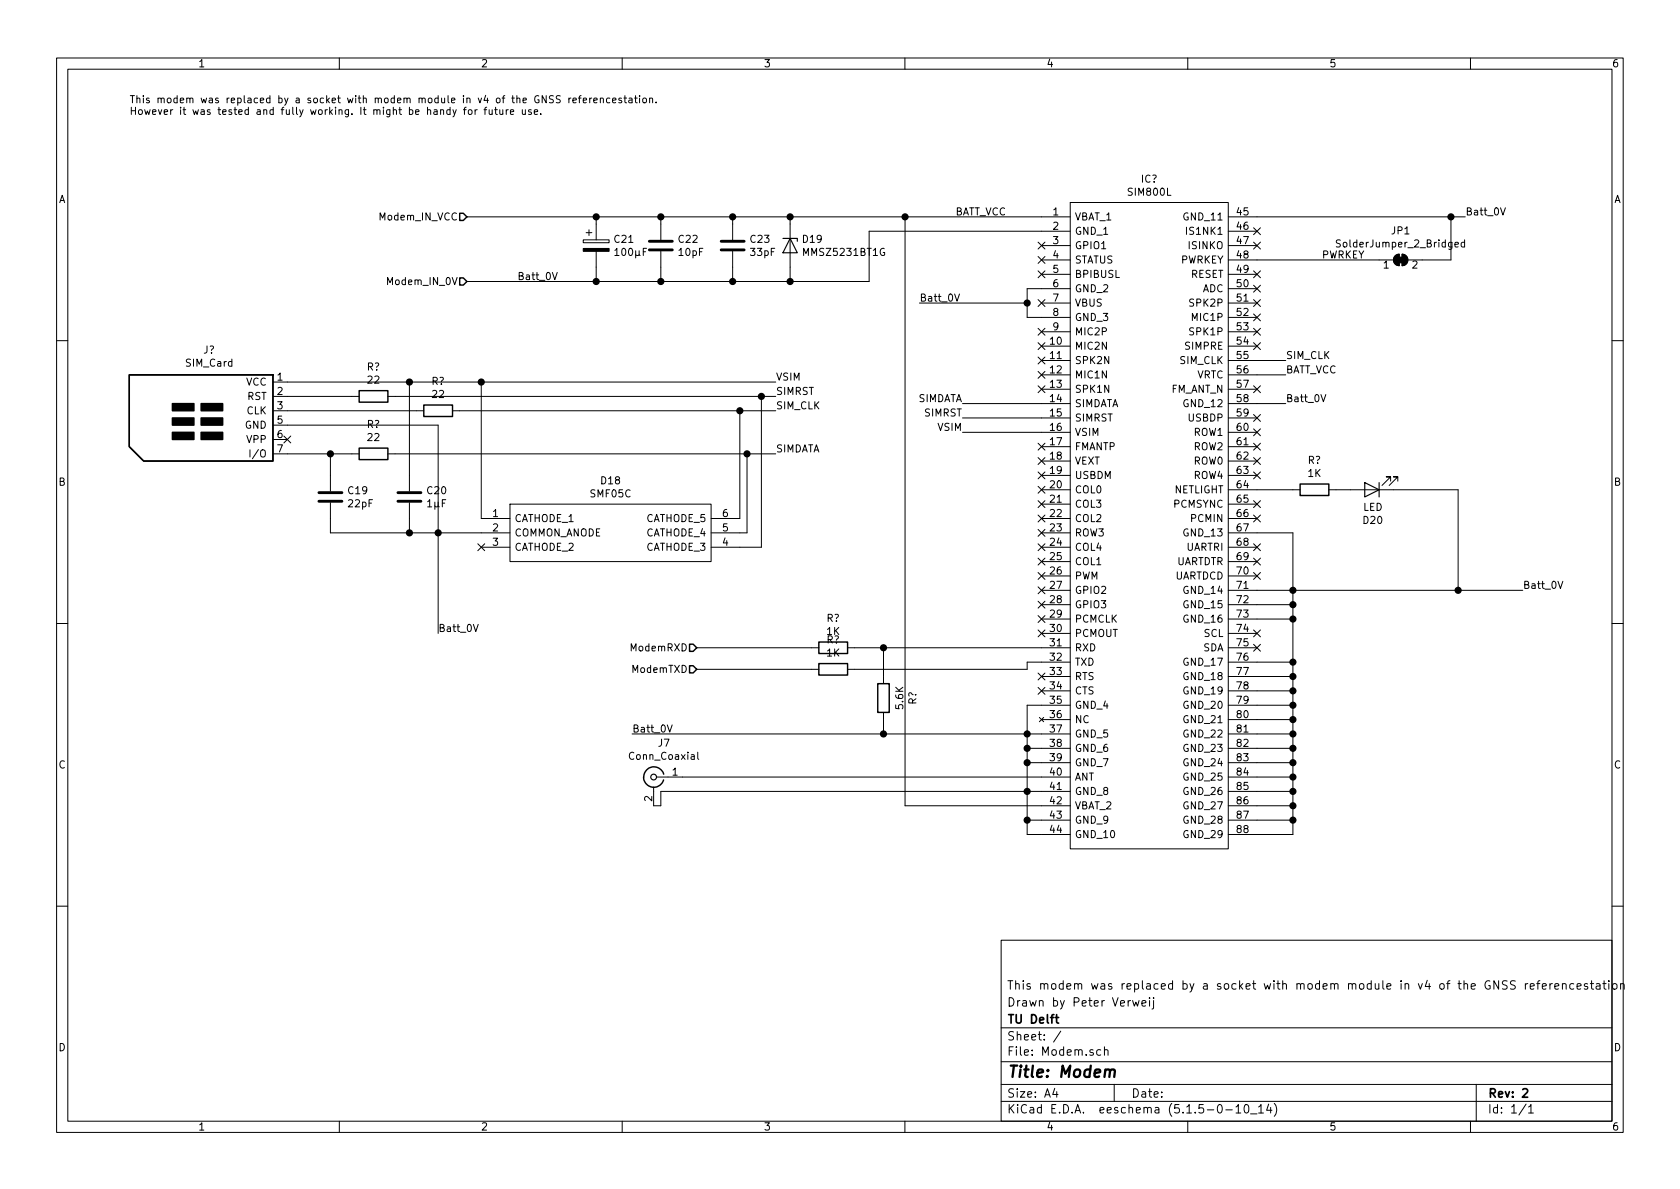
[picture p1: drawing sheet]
<svg xmlns="http://www.w3.org/2000/svg" width="297mm" height="210mm" viewBox="0 0 297 210" stroke-linecap="round" stroke-linejoin="round" font-family="sans-serif">
<g fill="none" stroke="#000" stroke-width=".18">
<path d="M10 10.3h277v189.9h-277zM12 12.2h273v186.1h-273zM60 10.3v1.9M80.1 19.4l.3 .8M80.7 19.4l-.4 1.1-.2 .2M81.9 19.4h.5M82.4 19l-.3 .1v1.1M82.9 19.5l.3-.1 .3 .2-.2 .6h-.3l-.1-.1zM84 19.4v.8M84.4 19.4l-.4 .2M85.6 19.4h.5M86.1 19l-.3 .1v1.1"/>
<path d="M86.5 19.4v.8h.3l.2-.1M87 19.4v.8M87.5 19.4h.4M87.6 19v1.1l.3 .1M88.4 19.4v.8h.3l.2-.1M88.9 19.4v.8M89.5 19.4v.8M89.9 19.4l-.4 .2M90.2 19.8l.6-.1v-.2l-.4-.1-.2 .2 .1 .6h.5M92.4 19.4v.8h.3l.2-.1M92.9 19.4v.8M93.9 19.5l-.3-.1-.2 .2 .1 .2 .4 .1v.3h-.5"/>
<path d="M94.5 19.8l.6-.1-.1-.2-.4-.1-.1 .2v.6h.5M99.1 17l-.5-.1-.2 .1 .1 .5 .5 .2 .1 .3-.3 .2-.5-.1M100.6 17.3v.9M100.9 17.3l-.2 .1-.1 .2M101.3 17.7l.6-.1v-.2l-.4-.1-.2 .2 .1 .6h.5M102.3 17.3h.4M102.7 16.9l-.3 .2v1.1M103.1 17.7l.6-.1v-.2l-.4-.1-.2 .2 .1 .6h.5M104.3 17.3v.9M104.6 17.3l-.3 .3M105 17.7l.6-.1-.1-.2-.3-.1-.2 .2 .1 .6h.4M106.1 17.5l.2-.2 .3 .1 .1 .8"/>
<path d="M106.1 17.3v.9M107.8 17.4l-.3-.1-.3 .3 .1 .5h.5M108.3 17.7l.6-.1v-.2l-.4-.1-.2 .2 .1 .6h.5M109.9 17.4l-.3-.1-.2 .2 .1 .2 .4 .1v.3h-.5M110 10.3v1.9M110.3 17.3h.5M110.5 16.9v1.1l.3 .2M111.2 17.4h.5l.1 .8M111.8 17.6l-.5 .1-.1 .2 .1 .3 .5-.1M112.2 17.3h.5M112.4 16.9v1.1l.3 .2M113.1 16.9v.1"/>
<path d="M113.1 17.3v.9M113.7 17.5l.2-.2 .3 .2 .1 .5-.1 .1-.3 .1-.2-.1zM114.9 17.5l.1-.2 .3 .1 .1 .8M114.9 17.3v.9M116 18.1v.1M160 10.3v1.9M210 10.3v1.9M260 10.3v1.9M82.5 38.3h106.7M95.6 20.1v.1M105.4 38.3v4.1M116.8 38.3v4.1"/>
<path d="M129.5 38.3v4.1M139.7 38.3v11.5M160 38.3v104.2h29.2M189.2 35.8h28v114.3h-28zM217.2 38.3h41.9M256.5 38.3v7.7h-7.6M265.3 36.7l.4 1.3 .5-1.3M97.7 48.2l.4 1.2 .4-1.2M103.1 42.4h4.6v.5h-4.6zM103.6 41.1h1M104.1 40.6v1.1M105.4 44.4v5.4"/>
<path d="M116.8 44.4v5.4M129.5 44.4v5.4M162.6 53.6h19M168.8 52l.4 1.3 .4-1.3M183.5 45.4l1.3 1.2M183.5 42.8l1.3 1.2M183.5 47.9l1.3 1.2M183.5 53l1.3 1.2M183.5 58.1l1.3 1.2M184.1 46h5.1M184.1 43.4h5.1M184.1 48.5h5.1"/>
<path d="M184.1 53.6h5.1M184.1 58.7h5.1M184.8 45.4l-1.3 1.2M184.8 42.8l-1.3 1.2M184.8 47.9l-1.3 1.2M184.8 53l-1.3 1.2M184.8 58.1l-1.3 1.2M189.2 40.9h-35.5v8.9h-71.2M189.2 51h-7.6v5.1h7.6M217.2 46h29.2M217.2 40.9h5M217.2 43.4h5"/>
<path d="M217.2 48.5h5M217.2 51h5M217.2 53.6h5M217.2 56.1h5M217.2 58.7h5M221.6 58.1l1.3 1.2M221.6 55.5l1.3 1.2M221.6 53l1.3 1.2M221.6 50.4l1.3 1.3M221.6 47.9l1.3 1.2M221.6 42.8l1.3 1.2M221.6 40.3l1.3 1.2"/>
<path d="M222.9 40.3l-1.3 1.2M222.9 47.9l-1.3 1.2M222.9 53l-1.3 1.2M222.9 55.5l-1.3 1.2M222.9 58.1l-1.3 1.2M222.9 50.4l-1.3 1.3M222.9 42.8l-1.3 1.2M237 42.5l-.5-.1-.2 .1v.4l.6 .2 .1 .4-.2 .2-.5-.1M246.6 45.3l.4-.3h.4v2a1.03 1.03 0 0 1-.9-.6 1.03 1.03 0 0 1 .1-1.1zM247.9 45a1.02 1.02 0 0 1 1 1 1.02 1.02 0 0 1-1 1zM257.3 43.3l.6-.2-.1-.2-.4-.1-.1 .2v.6h.5M259 42.9l-.4-.1-.3 .3 .2 .5h.5"/>
<path d="M259 42.4v1.3M10 60.2h2M44.2 79.5v1.3M48.3 67.6h88.9M48.3 70.1h15.2M48.3 72.6h26.6M48.3 75.2h29.2v36.8M48.3 77.7h2.5M50.2 77.1l1.2 1.2M51.4 77.1l-1.2 1.2M68.6 70.1h68.6M72.4 67.6v19.3"/>
<path d="M80 72.6h57.2M85.1 67.6v24.1h5.1M130.8 72.6v19.1h-5.1M134.6 70.1v26.7h-8.9M170.2 71.4h19M170.2 73.9h19M170.2 76.4h19M183.5 60.6l1.3 1.2M183.5 63.1l1.3 1.3M183.5 65.7l1.3 1.2M183.5 68.2l1.3 1.2M183.5 78.4l1.3 1.2"/>
<path d="M184.1 61.2h5.1M184.1 63.7h5.1M184.1 66.3h5.1M184.1 68.8h5.1M184.1 79h5.1M184.8 60.6l-1.3 1.2M184.8 63.1l-1.3 1.3M184.8 65.7l-1.3 1.2M184.8 68.2l-1.3 1.2M184.8 78.4l-1.3 1.2M217.2 61.2h5M217.2 63.7h10.1"/>
<path d="M217.2 66.3h10.1M217.2 68.8h5M217.2 71.4h10.1M217.2 73.9h5M217.2 76.4h5M217.2 79h5M221.6 68.2l1.3 1.2M221.6 60.6l1.3 1.2M221.6 73.3l1.3 1.2M221.6 75.8l1.3 1.3M221.6 78.4l1.3 1.2M222.9 60.6l-1.3 1.2"/>
<path d="M222.9 68.2l-1.3 1.2M222.9 73.3l-1.3 1.2M222.9 75.8l-1.3 1.3M222.9 78.4l-1.3 1.2M233.6 69.8l.4 1.2 .4-1.2M285 60.2h2M48.3 80.3h15.2M58.4 88.9v5.3h31.8M58.4 80.3v6.6M68.6 80.3h68.6M72.4 88.9v5.3M84.5 96.2l1.2 1.2"/>
<path d="M85.1 96.8h5.1M85.7 96.2l-1.2 1.2M90.2 89.1h35.5v10.2h-35.5zM132.1 80.3v13.9h-6.4M183.5 80.9l1.3 1.2M183.5 83.5l1.3 1.2M183.5 86l1.3 1.2M183.5 88.5l1.3 1.3M183.5 91.1l1.3 1.2M183.5 93.6l1.3 1.2M183.5 96.2l1.3 1.2M183.5 98.7l1.3 1.2"/>
<path d="M184.1 91.7h5.1M184.1 94.2h5.1M184.1 96.8h5.1M184.1 86.6h5.1M184.1 81.5h5.1M184.1 84.1h5.1M184.1 89.1h5.1M184.1 99.3h5.1M184.8 80.9l-1.3 1.2M184.8 83.5l-1.3 1.2M184.8 86l-1.3 1.2M184.8 88.5l-1.3 1.3"/>
<path d="M184.8 91.1l-1.3 1.2M184.8 93.6l-1.3 1.2M184.8 96.2l-1.3 1.2M184.8 98.7l-1.3 1.2M217.2 91.7h5M217.2 94.2h11.4v53.4h-11.4M217.2 96.8h5M217.2 86.6h12.7M217.2 81.5h5M217.2 84.1h5M217.2 89.1h5M217.2 99.3h5"/>
<path d="M221.6 80.9l1.3 1.2M221.6 83.5l1.3 1.2M221.6 88.5l1.3 1.3M221.6 91.1l1.3 1.2M221.6 96.2l1.3 1.2M221.6 98.7l1.3 1.2M222.9 88.5l-1.3 1.3M222.9 80.9l-1.3 1.2M222.9 83.5l-1.3 1.2M222.9 91.1l-1.3 1.2M222.9 96.2l-1.3 1.2M222.9 98.7l-1.3 1.2"/>
<path d="M234.9 86.6h22.9v17.8M245.9 85.1v-.8h-.8h.8l-1.6 1.5M247.1 85.1v-.8h-.7h.7l-1.5 1.5M10 110.3h2M83.7 110.4l.4 1.3 .5-1.3M123.2 114.5h21.6M123.2 118.4h21.6M149.9 114.5h39.3M156.2 114.5v6.4M183.5 101.2l1.3 1.3M183.5 103.8l1.3 1.2M183.5 106.3l1.3 1.2"/>
<path d="M183.5 108.9l1.3 1.2M183.5 111.4l1.3 1.2M183.5 119l1.3 1.2M184.1 101.8h5.1M184.1 104.4h5.1M184.1 106.9h5.1M184.1 109.5h5.1M184.1 112h5.1M184.1 119.6h5.1M184.8 101.2l-1.3 1.3M184.8 103.8l-1.3 1.2M184.8 106.3l-1.3 1.2"/>
<path d="M184.8 108.9l-1.3 1.2M184.8 111.4l-1.3 1.2M184.8 119l-1.3 1.2M189.2 117.1h-7.6v1.3h-31.7M217.2 114.5h5M217.2 101.8h5M217.2 104.4h52M217.2 106.9h11.4M217.2 109.5h11.4M217.2 112h5M217.2 117.1h11.4M217.2 119.6h11.4"/>
<path d="M221.6 101.2l1.3 1.3M221.6 111.4l1.3 1.2M221.6 113.9l1.3 1.3M222.9 101.2l-1.3 1.3M222.9 111.4l-1.3 1.2M222.9 113.9l-1.3 1.3M275.5 102.8l.4 1.3 .4-1.3M285 110.3h2M111.8 129.8h77.4M115.6 139.2v3.3h1.2v-2.6h72.4M116.1 137.4h73.1M118 128.2l.4 1.3 .4-1.3"/>
<path d="M123.4 133v1.1l.1 .2M156.2 126v3.8M181.6 132.3h7.6M181.6 134.9h7.6M183.5 121.6l1.3 1.2M183.8 126.9l.7 .7M184.1 122.2h5.1M184.1 127.2h5.1M184.5 126.9l-.7 .7M184.8 121.6l-1.3 1.2M189.2 124.7h-7.6v22.9h7.6M217.2 122.2h11.4"/>
<path d="M217.2 124.7h11.4M217.2 127.2h11.4M217.2 129.8h11.4M217.2 132.3h11.4M217.2 134.9h11.4M217.2 137.4h11.4M217.2 139.9h11.4M181.6 145h7.6M217.2 142.5h11.4M217.2 145h11.4M10 160.2h2M177 166.3h108v32h-108z"/>
<path d="M200.3 176.9l.3 1 .2-.7 .3 .7 .3-1M201.9 177.4l.7-.1-.1-.3-.4-.1-.2 .2 .1 .7h.5M203.3 176.4v.2M203.3 176.9v1M204 176.9v1.3l-.3 .2M204 176.4v.2M266.5 173.5l-.6-.1-.3 .3 .2 .4 .6 .3v.4l-.2 .1-.6-.1M267.9 173.5l-.6-.1-.2 .3v.3l.7 .4v.4l-.2 .1-.5-.1M269.7 173.9v1M270.1 173.9l-.4 .3M270.6 174.4l.7-.1-.1-.3-.4-.1-.2 .2v.7h.6M271.7 173.9h.6"/>
<path d="M272.3 173.4l-.4 .3v1.2M272.7 174.4l.7-.1-.1-.3-.4-.1-.2 .2 .1 .7h.5M274 173.9v1M274.5 173.9l-.5 .3M274.9 174.4l.7-.1-.1-.3-.4-.1-.2 .2 .1 .7h.5M276.3 174.1v-.1a.37 .37 0 0 1 .6 .1v.8M276.3 173.9v1M278.3 174l-.5-.1-.3 .3 .1 .6 .2 .1 .5-.1M278.8 174.4l.8-.1-.1-.3-.5-.1-.2 .2 .1 .7h.6M280.7 174a.37 .37 0 0 0-.6 .1l.1 .3 .5 .1v.1l-.2 .3-.4-.1M281.2 173.9h.6M281.4 173.4v1.3l.4 .2"/>
<path d="M282.2 174h.6l.1 .9M282.9 174.3l-.5 .1-.2 .2v.2l.2 .1 .5-.1M283.4 173.9h.6M283.6 173.4v1.3l.4 .2M284.5 173.4v.2M284.5 173.9v1M285 160.2h2M285.2 174l.4-.1 .3 .3v.4l-.3 .3-.4-.1-.1-.2zM286.5 174.1l.2-.2 .4 .1 .1 .9M286.5 173.9v1M60 198.3v1.9M110 198.3v1.9"/>
<path d="M160 198.3v1.9M177 194.8h108M177 191.8h108M177 187.8h108M177 181.8h108M186.5 192.5l-.4 1h1M186.8 193v1M187.6 182.3l-1.3 2M194.6 185.7l-.4-.1-.3 .3 .1 .6 .2 .1 .4-.1M195.3 185.7a.37 .37 0 0 1 .6 .1v.8M195.3 185.1v1.5M197 191.8v3"/>
<path d="M210 198.3v1.9M216.7 196.3h1.2M218.5 195.8l.4-.5v1.5M218.5 196.8h.9M220.1 195.5l.3-.2a.94 .94 0 0 1 0 1.5 .82 .82 0 0 1-.3-1.3zM221.1 197h1.1M222.5 195.8l.5-.5v1.5M222.5 196.8h.9M224.3 195.2l-.3 1.1h.9M224.7 195.8v1M225.3 195.1a1.71 1.71 0 0 1 0 2.3M260 198.3v1.9"/>
<path d="M261 191.8v6.5M269.8 195.2l-1.2 2M270.3 195.8l.4-.5v1.5M270.3 196.8h.8"/>
</g>
<path d="M186.6 179.9h.6M186.8 179.4v1.3l.4 .2M269.2 192.7l.3-.2h.3l.3 .5-.9 1h.9" fill="none" stroke="#000" stroke-width=".3"/>
<path d="M196.3 189.4a.47 .47 0 0 1 .4-.3 .47 .47 0 0 1 .4 .3l-.1 1" fill="none" stroke="#000" stroke-width=".41"/>
<g fill="none" stroke="#000" stroke-width=".25">
<path d="M81.3 37.7h.6l.6 .6-.6 .7h-.6zM81.3 49.1h.6l.6 .7-.6 .6h-.6zM22.9 66.3h25.4v15.2h-22.9l-2.5-2.5zM63.5 69.1h5.1v2h-5.1zM63.5 79.2h5.1v2.1h-5.1zM74.9 71.6h5.1v2.1h-5.1zM229.9 85.6h5v2h-5zM121.9 113.9h.7l.6 .6-.6 .7h-.7zM121.9 117.7h.7l.6 .7-.6 .6h-.7zM144.8 113.5h5.1v2.1h-5.1zM144.8 117.3h5.1v2.1h-5.1zM113.8 137.4a1.8 1.8 0 0 0 1.5 1.8 1.8 1.8 0 0 0 2-1.3"/>
<path d="M117.3 136.9a1.8 1.8 0 0 0-1.9-1.3 1.8 1.8 0 0 0-1.6 1.8M155.2 120.9h2v5.1h-2z"/>
</g>
<g fill="#000" stroke="#000" stroke-width=".25">
<path d="M30.5 76.4h3.8v1.3h-3.8zM30.5 73.9h3.8v1.3h-3.8zM30.5 71.4h3.8v1.2h-3.8zM35.6 76.4h3.8v1.3h-3.8zM35.6 73.9h3.8v1.3h-3.8zM35.6 71.4h3.8v1.2h-3.8z"/>
<circle cx="105.4" cy="38.3" r=".51"/>
<circle cx="116.8" cy="38.3" r=".51"/>
<circle cx="129.5" cy="38.3" r=".51"/>
<circle cx="139.7" cy="38.3" r=".51"/>
<circle cx="160" cy="38.3" r=".51"/>
<circle cx="256.5" cy="38.3" r=".51"/>
<circle cx="105.4" cy="49.8" r=".51"/>
<circle cx="116.8" cy="49.8" r=".51"/>
<circle cx="129.5" cy="49.8" r=".51"/>
<circle cx="139.7" cy="49.8" r=".51"/>
<circle cx="181.6" cy="53.6" r=".51"/>
<circle cx="72.4" cy="67.6" r=".51"/>
<circle cx="85.1" cy="67.6" r=".51"/>
<circle cx="130.8" cy="72.6" r=".51"/>
<circle cx="134.6" cy="70.1" r=".51"/>
<circle cx="58.4" cy="80.3" r=".51"/>
<circle cx="72.4" cy="94.2" r=".51"/>
<circle cx="77.5" cy="94.2" r=".51"/>
<circle cx="132.1" cy="80.3" r=".51"/>
<circle cx="156.2" cy="114.5" r=".51"/>
<circle cx="228.6" cy="119.6" r=".51"/>
<circle cx="228.6" cy="104.4" r=".51"/>
<circle cx="228.6" cy="106.9" r=".51"/>
<circle cx="228.6" cy="117.1" r=".51"/>
<circle cx="228.6" cy="109.5" r=".51"/>
<circle cx="257.8" cy="104.4" r=".51"/>
<circle cx="156.2" cy="129.8" r=".51"/>
<circle cx="181.6" cy="139.9" r=".51"/>
<circle cx="181.6" cy="132.3" r=".51"/>
<circle cx="181.6" cy="134.9" r=".51"/>
<circle cx="181.6" cy="129.8" r=".51"/>
<circle cx="228.6" cy="122.2" r=".51"/>
<circle cx="228.6" cy="124.7" r=".51"/>
<circle cx="228.6" cy="127.2" r=".51"/>
<circle cx="228.6" cy="132.3" r=".51"/>
<circle cx="228.6" cy="134.9" r=".51"/>
<circle cx="228.6" cy="137.4" r=".51"/>
<circle cx="228.6" cy="129.8" r=".51"/>
<circle cx="228.6" cy="139.9" r=".51"/>
<circle cx="181.6" cy="145" r=".51"/>
<circle cx="228.6" cy="145" r=".51"/>
<circle cx="228.6" cy="142.5" r=".51"/>
</g>
<path d="M103.1 43.9h4.6v.5h-4.6zM247.1 45.5h1.1v1h-1.1zM246.6 45.3l.4-.3h.4v2a1.03 1.03 0 0 1-.9-.6 1.03 1.03 0 0 1 .1-1.1zM247.9 45a1.02 1.02 0 0 1 1 1 1.02 1.02 0 0 1-1 1z" fill="#000" stroke="#000" stroke-width=".18"/>
<path d="M114.8 44.2h4.1M114.8 42.7h4.1M127.5 44.2h4.1M127.5 42.7h4.1M56.4 88.6h4.1M56.4 87.1h4.1M70.4 88.6h4M70.4 87.1h4" fill="none" stroke="#000" stroke-width=".51"/>
<g fill="none" stroke="#000" stroke-width=".2">
<path d="M138.4 42.2h2.6v.5M139.7 42.2l1.3 2.5h-2.6zM241.3 85.3l2.5 1.3-2.5 1.3zM243.8 85.3v2.6"/>
<circle cx="115.6" cy="137.4" r=".51"/>
</g>
<text font-size="2.8" x="178" y="190.5">Title: Modem</text>
<g font-size="2.1">
<text x="178" y="178">Drawn by Peter Verweij</text>
<text x="178" y="175">This modem was replaced by a socket with modem module in v4 of the GNSS referencestation</text>
<text x="178" y="184">Sheet: /</text>
<text x="178" y="181">TU Delft</text>
<text x="178" y="186.7">File: Modem.sch</text>
<text x="178" y="196.9">KiCad E.D.A. eeschema (5.1.5-0-10_14)</text>
<text x="178" y="194.1">Size: A4</text>
<text x="200" y="194.1">Date:</text>
<text x="263" y="194.1">Rev: 2</text>
<text x="263" y="196.9">Id: 1/1</text>
</g>
<g font-size="1.8">
<text x="35" y="11.9">1</text>
<text x="85" y="11.9">2</text>
<text x="135" y="11.9">3</text>
<text x="185" y="11.9">4</text>
<text x="235" y="11.9">5</text>
<text x="285" y="11.9">6</text>
<text x="22.9" y="18.3">This modem was replaced by a socket with modem module in v4 of the GNSS referencestation.</text>
<text x="22.9" y="20.3">However it was tested and fully working. It might be handy for future use.</text>
<text x="10.4" y="35.9">A</text>
<text x="199.6" y="34.6">SIM800L</text>
<text x="201.8" y="32.3">IC?</text>
<text x="285.4" y="35.9">A</text>
<text x="67.4" y="39">Modem_IN_VCC</text>
<text x="168.9" y="38.1">BATT_VCC</text>
<text x="186.2" y="38.1">1</text>
<text x="186.2" y="40.6">2</text>
<text x="190" y="39">VBAT_1</text>
<text x="190" y="41.5">GND_1</text>
<text x="209.5" y="39">GND_11</text>
<text x="210.2" y="41.5">IS1NK1</text>
<text x="218.7" y="38.1">45</text>
<text x="218.7" y="40.6">46</text>
<text x="246.1" y="41.4">JP1</text>
<text x="259.1" y="38.1">Batt_0V</text>
<text x="108.7" y="42.9">C21</text>
<text x="109" y="45.3">100µF</text>
<text x="120" y="42.9">C22</text>
<text x="120.1" y="45.3">10pF</text>
<text x="132.7" y="42.9">C23</text>
<text x="132.8" y="45.3">33pF</text>
<text x="142" y="42.9">D19</text>
<text x="142.3" y="45.3">MMSZ5231BT1G</text>
<text x="186.2" y="43.2">3</text>
<text x="186.2" y="45.7">4</text>
<text x="190" y="44.1">GPIO1</text>
<text x="190" y="46.6">STATUS</text>
<text x="208.6" y="46.6">PWRKEY</text>
<text x="210.3" y="44.1">ISINKO</text>
<text x="218.7" y="43.2">47</text>
<text x="218.7" y="45.7">48</text>
<text x="233.7" y="45.7">PWRKEY</text>
<text x="236.9" y="43.8">SolderJumper_2_Bridged</text>
<text x="244.6" y="47.5">1</text>
<text x="249.7" y="47.5">2</text>
<text x="68.9" y="50.4">Modem_IN_0V</text>
<text x="91.4" y="49.5">Batt_0V</text>
<text x="162.6" y="53.3">Batt_0V</text>
<text x="186.2" y="48.3">5</text>
<text x="186.2" y="50.8">6</text>
<text x="186.2" y="53.3">7</text>
<text x="190" y="49.1">BPIBUSL</text>
<text x="190" y="51.7">GND_2</text>
<text x="210.5" y="49.1">RESET</text>
<text x="212.6" y="51.7">ADC</text>
<text x="218.7" y="48.3">49</text>
<text x="218.7" y="50.8">50</text>
<text x="218.7" y="53.3">51</text>
<text x="186.2" y="55.9">8</text>
<text x="186.2" y="58.4">9</text>
<text x="190" y="54.2">VBUS</text>
<text x="190" y="56.8">GND_3</text>
<text x="190" y="59.3">MIC2P</text>
<text x="210.6" y="54.2">SPK2P</text>
<text x="210.6" y="59.3">SPK1P</text>
<text x="211" y="56.8">MIC1P</text>
<text x="218.7" y="55.9">52</text>
<text x="218.7" y="58.4">53</text>
<text x="32.9" y="64.8">SIM_Card</text>
<text x="36" y="62.5">J?</text>
<text x="64.9" y="65.5">R?</text>
<text x="185.7" y="61">10</text>
<text x="185.7" y="63.5">11</text>
<text x="190" y="61.8">MIC2N</text>
<text x="190" y="64.4">SPK2N</text>
<text x="208.6" y="64.4">SIM_CLK</text>
<text x="209.6" y="61.8">SIMPRE</text>
<text x="218.7" y="61">54</text>
<text x="218.7" y="63.5">55</text>
<text x="227.3" y="63.5">SIM_CLK</text>
<text x="43.5" y="68.2">VCC</text>
<text x="43.7" y="70.7">RST</text>
<text x="49" y="67.3">1</text>
<text x="49" y="69.8">2</text>
<text x="65.1" y="67.8">22</text>
<text x="76.3" y="68.1">R?</text>
<text x="76.5" y="70.4">22</text>
<text x="137.2" y="69.8">SIMRST</text>
<text x="137.2" y="67.3">VSIM</text>
<text x="162.1" y="71.1">SIMDATA</text>
<text x="185.7" y="66">12</text>
<text x="185.7" y="68.6">13</text>
<text x="185.7" y="71.1">14</text>
<text x="190" y="66.9">MIC1N</text>
<text x="190" y="69.5">SPK1N</text>
<text x="207" y="69.5">FM_ANT_N</text>
<text x="211.6" y="66.9">VRTC</text>
<text x="218.7" y="66">56</text>
<text x="218.7" y="68.6">57</text>
<text x="218.7" y="71.1">58</text>
<text x="227.3" y="71.1">Batt_0V</text>
<text x="227.3" y="66">BATT_VCC</text>
<text x="43.3" y="75.8">GND</text>
<text x="43.6" y="73.3">CLK</text>
<text x="49" y="72.4">3</text>
<text x="49" y="74.9">5</text>
<text x="49" y="77.5">6</text>
<text x="64.9" y="75.7">R?</text>
<text x="65.1" y="78">22</text>
<text x="137.2" y="72.4">SIM_CLK</text>
<text x="163.5" y="73.7">SIMRST</text>
<text x="165.9" y="76.2">VSIM</text>
<text x="185.7" y="73.7">15</text>
<text x="185.7" y="76.2">16</text>
<text x="190" y="72">SIMDATA</text>
<text x="190" y="74.5">SIMRST</text>
<text x="190" y="77.1">VSIM</text>
<text x="209.5" y="72">GND_12</text>
<text x="210.2" y="74.5">USBDP</text>
<text x="211.1" y="77.1">ROW1</text>
<text x="218.7" y="73.7">59</text>
<text x="218.7" y="76.2">60</text>
<text x="43.7" y="78.4">VPP</text>
<text x="44.9" y="80.9">I/O</text>
<text x="49" y="80">7</text>
<text x="137.2" y="80">SIMDATA</text>
<text x="185.7" y="78.7">17</text>
<text x="185.7" y="81.3">18</text>
<text x="185.7" y="83.8">19</text>
<text x="190" y="79.6">FMANTP</text>
<text x="190" y="82.2">VEXT</text>
<text x="211.1" y="79.6">ROW2</text>
<text x="211.1" y="82.2">ROW0</text>
<text x="218.7" y="78.7">61</text>
<text x="218.7" y="81.3">62</text>
<text x="218.7" y="83.8">63</text>
<text x="231.2" y="82">R?</text>
<text x="10.4" y="85.9">B</text>
<text x="61.6" y="87.4">C19</text>
<text x="61.7" y="89.7">22pF</text>
<text x="75.6" y="87.4">C20</text>
<text x="75.6" y="89.7">1µF</text>
<text x="104.5" y="88">SMF05C</text>
<text x="106.3" y="85.6">D18</text>
<text x="185.7" y="86.4">20</text>
<text x="185.7" y="88.9">21</text>
<text x="190" y="84.7">USBDM</text>
<text x="190" y="87.2">COL0</text>
<text x="190" y="89.8">COL3</text>
<text x="207.6" y="87.2">NETLIGHT</text>
<text x="207.6" y="89.8">PCMSYNC</text>
<text x="211.1" y="84.7">ROW4</text>
<text x="218.7" y="86.4">64</text>
<text x="218.7" y="88.9">65</text>
<text x="231.3" y="84.3">1K</text>
<text x="285.4" y="85.9">B</text>
<text x="87.1" y="91.4">1</text>
<text x="87.1" y="94">2</text>
<text x="90.9" y="92.3">CATHODE_1</text>
<text x="90.9" y="94.9">COMMON_ANODE</text>
<text x="114.2" y="94.9">CATHODE_4</text>
<text x="114.2" y="92.3">CATHODE_5</text>
<text x="127.8" y="94">5</text>
<text x="127.8" y="91.4">6</text>
<text x="185.7" y="91.4">22</text>
<text x="185.7" y="94">23</text>
<text x="190" y="92.3">COL2</text>
<text x="190" y="94.9">ROW3</text>
<text x="209.5" y="94.9">GND_13</text>
<text x="210.7" y="92.3">PCMIN</text>
<text x="218.7" y="91.4">66</text>
<text x="218.7" y="94">67</text>
<text x="241" y="90.3">LED</text>
<text x="241.1" y="92.7">D20</text>
<text x="87.1" y="96.5">3</text>
<text x="90.9" y="97.4">CATHODE_2</text>
<text x="114.2" y="97.4">CATHODE_3</text>
<text x="127.8" y="96.5">4</text>
<text x="185.7" y="96.5">24</text>
<text x="185.7" y="99.1">25</text>
<text x="185.7" y="101.6">26</text>
<text x="190" y="97.4">COL4</text>
<text x="190" y="99.9">COL1</text>
<text x="207.9" y="99.9">UARTDTR</text>
<text x="209.7" y="97.4">UARTRI</text>
<text x="218.7" y="96.5">68</text>
<text x="218.7" y="99.1">69</text>
<text x="218.7" y="101.6">70</text>
<text x="185.7" y="104.1">27</text>
<text x="185.7" y="106.7">28</text>
<text x="190" y="102.5">PWM</text>
<text x="190" y="105">GPIO2</text>
<text x="190" y="107.6">GPIO3</text>
<text x="207.7" y="102.5">UARTDCD</text>
<text x="209.5" y="105">GND_14</text>
<text x="209.5" y="107.6">GND_15</text>
<text x="218.7" y="104.1">71</text>
<text x="218.7" y="106.7">72</text>
<text x="269.2" y="104.1">Batt_0V</text>
<text x="77.5" y="111.8">Batt_0V</text>
<text x="146.2" y="110">R?</text>
<text x="146.2" y="113.8">R?</text>
<text x="146.2" y="112.3">1K</text>
<text x="185.7" y="109.2">29</text>
<text x="185.7" y="111.8">30</text>
<text x="190" y="110.1">PCMCLK</text>
<text x="190" y="112.6">PCMOUT</text>
<text x="209.5" y="110.1">GND_16</text>
<text x="212.9" y="112.6">SCL</text>
<text x="218.7" y="109.2">73</text>
<text x="218.7" y="111.8">74</text>
<text x="111.7" y="115.2">ModemRXD</text>
<text x="111.9" y="119">ModemTXD</text>
<text x="146.2" y="116.1">1K</text>
<text x="185.7" y="114.3">31</text>
<text x="185.7" y="116.8">32</text>
<text x="185.7" y="119.4">33</text>
<text x="190" y="115.2">RXD</text>
<text x="190" y="117.7">TXD</text>
<text x="209.5" y="117.7">GND_17</text>
<text x="212.7" y="115.2">SDA</text>
<text x="218.7" y="114.3">75</text>
<text x="218.7" y="116.8">76</text>
<text x="218.7" y="119.4">77</text>
<text x="159.7" y="125.3" transform="rotate(-90 159.7 125.3)">5.6K</text>
<text x="162" y="124.6" transform="rotate(-90 162 124.6)">R?</text>
<text x="185.7" y="121.9">34</text>
<text x="185.7" y="124.5">35</text>
<text x="190" y="120.3">RTS</text>
<text x="190" y="122.8">CTS</text>
<text x="190" y="125.3">GND_4</text>
<text x="209.5" y="120.3">GND_18</text>
<text x="209.5" y="122.8">GND_19</text>
<text x="209.5" y="125.3">GND_20</text>
<text x="218.7" y="121.9">78</text>
<text x="218.7" y="124.5">79</text>
<text x="111.8" y="129.5">Batt_0V</text>
<text x="185.7" y="127">36</text>
<text x="185.7" y="129.5">37</text>
<text x="190" y="127.9">NC</text>
<text x="190" y="130.4">GND_5</text>
<text x="209.5" y="127.9">GND_21</text>
<text x="209.5" y="130.4">GND_22</text>
<text x="218.7" y="127">80</text>
<text x="218.7" y="129.5">81</text>
<text x="10.4" y="135.9">C</text>
<text x="111.5" y="134.4">Conn_Coaxial</text>
<text x="116.4" y="132">J7</text>
<text x="118.9" y="137.2">1</text>
<text x="185.7" y="132.1">38</text>
<text x="185.7" y="134.6">39</text>
<text x="185.7" y="137.2">40</text>
<text x="190" y="133">GND_6</text>
<text x="190" y="135.5">GND_7</text>
<text x="209.5" y="133">GND_23</text>
<text x="209.5" y="135.5">GND_24</text>
<text x="218.7" y="132.1">82</text>
<text x="218.7" y="134.6">83</text>
<text x="218.7" y="137.2">84</text>
<text x="285.4" y="135.9">C</text>
<text x="115.3" y="141.7" transform="rotate(-90 115.3 141.7)">2</text>
<text x="185.7" y="139.7">41</text>
<text x="185.7" y="142.2">42</text>
<text x="190" y="138">ANT</text>
<text x="190" y="140.6">GND_8</text>
<text x="190" y="143.1">VBAT_2</text>
<text x="209.5" y="138">GND_25</text>
<text x="209.5" y="140.6">GND_26</text>
<text x="209.5" y="143.1">GND_27</text>
<text x="218.7" y="139.7">85</text>
<text x="218.7" y="142.2">86</text>
<text x="185.7" y="144.8">43</text>
<text x="185.7" y="147.3">44</text>
<text x="190" y="145.7">GND_9</text>
<text x="190" y="148.2">GND_10</text>
<text x="209.5" y="145.7">GND_28</text>
<text x="209.5" y="148.2">GND_29</text>
<text x="218.7" y="144.8">87</text>
<text x="218.7" y="147.3">88</text>
<text x="10.4" y="185.9">D</text>
<text x="285.4" y="185.9">D</text>
<text x="35" y="199.9">1</text>
<text x="85" y="199.9">2</text>
<text x="135" y="199.9">3</text>
<text x="185" y="199.9">4</text>
<text x="235" y="199.9">5</text>
<text x="285" y="199.9">6</text>
</g>
</svg>
